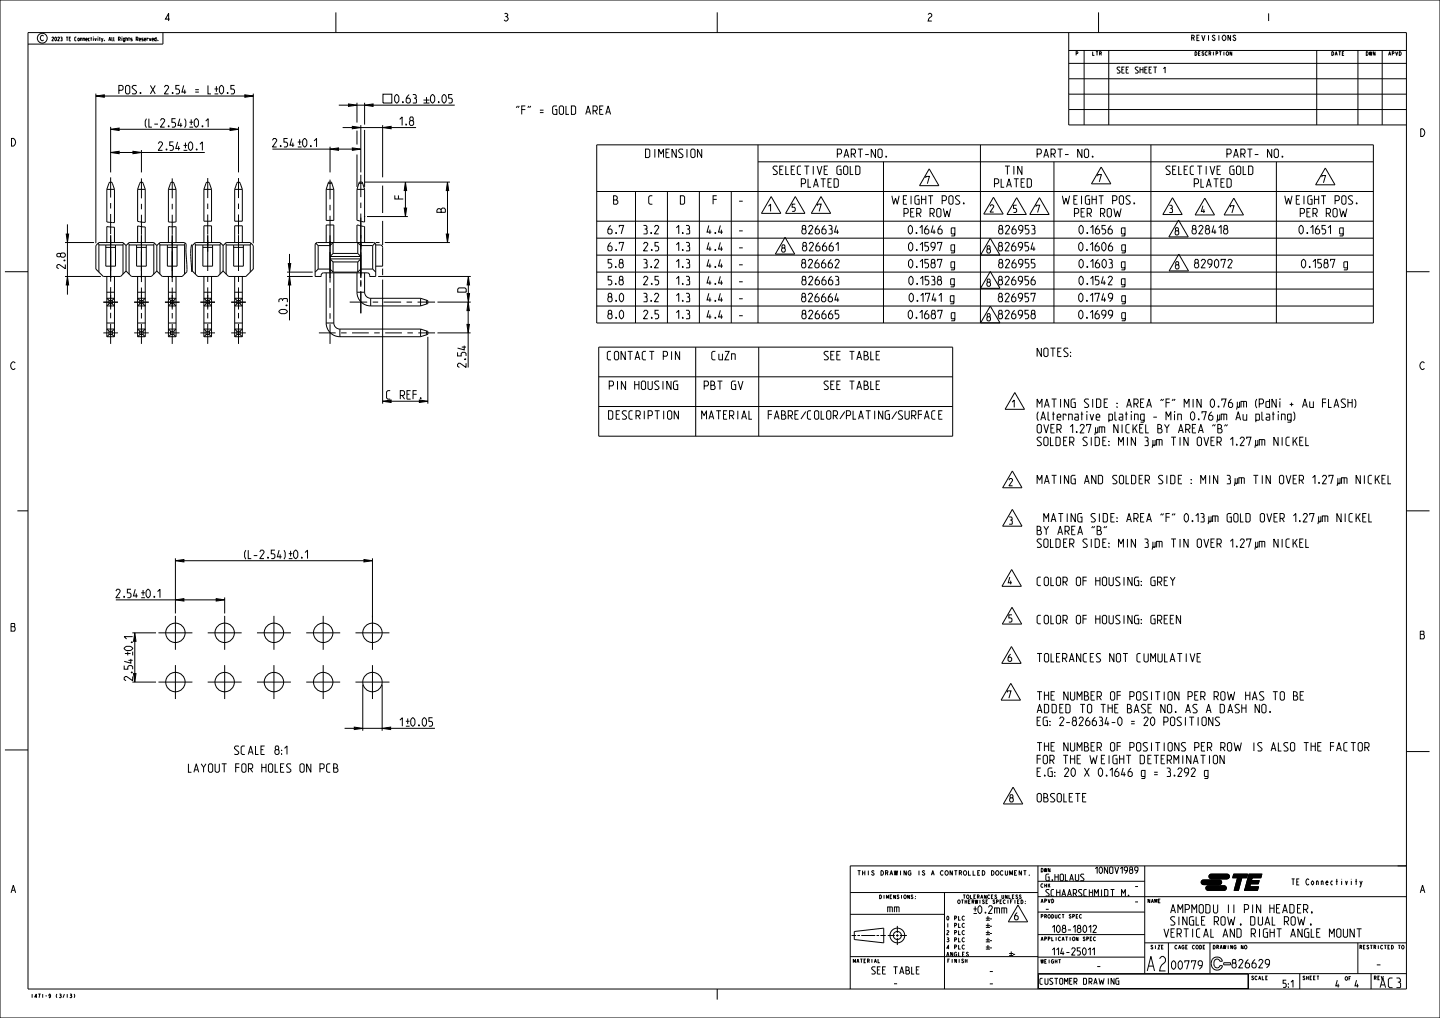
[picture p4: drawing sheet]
<svg xmlns="http://www.w3.org/2000/svg" width="594mm" height="420mm" viewBox="0 0 594 420" stroke-linecap="round" stroke-linejoin="round" font-family="sans-serif">
<g fill="none" stroke="#000" stroke-width=".41">
<path d="M0 0h594v420h-594zM11.6 13.4h568.6v394.6h-568.6zM67.2 13.4v4.8h-55.6M138.6 5.1v8.3M295.9 5.1v8.3M440.8 13.4v38.1h139.4M453.2 5.1v8.3M440.8 26.1h139.4M440.8 32.5h139.4M440.8 20.8h139.4M440.8 38.8h139.4M447.2 20.8v30.7"/>
<path d="M457.4 20.8v30.7M543.1 20.8l.1 30.7M560.1 20.8l.1 30.7M570.1 20.8l.1 30.7M440.8 45.2h139.4M44.1 78.1l.8-2.5 .7-.5 .7 .5 .9 2.5M44.1 78.1v13.5l3.1 .3v-13.8M44.1 78.1h3.1M56.8 78.1l.8-2.5 .7-.5 .7 .5 .9 2.5M56.8 78.1v13.2l3 .4 .1-13.6M56.8 78.1h3.1M69.5 78.1l.8-2.5 .7-.5 .7 .5 .9 2.5"/>
<path d="M69.5 78.1h3.1M69.5 78.1v13.5M72.6 78.1v13.5h-3.1M84.1 78.1l.9-2.5 .7-.5 .7 .5 .9 2.5M84.1 78.1h3.2M84.1 78.1v13.2h3.2v-13.2M96.8 78.1l.9-2.5 .7-.5 .7 .5 .9 2.5M96.8 78.1h3.2M96.8 78.1v13.2h3.2v-13.2M134.6 78.1h3.1M134.6 78.1v12.8h3.1v-12.8M134.6 78.1l.9-3h1.2l1 3"/>
<path d="M135.4 75.6h1.5M147.3 78.1h3.1M147.3 78.1l.9-3h1.2l1 3M147.3 78.1v12.8l3.1 .7v-13.5M148.1 75.6h1.5M45.6 97.1v17.5M58.3 97.1v17.5M69.5 93.5v6.6M69.5 91.6h.1M69.5 93.5h.1M69.5 93.5h3.1v6.6M71 97.1v17.5"/>
<path d="M85.7 97.1v6.7M98.4 97.1v6.7M136.1 97.1v17.5M148.8 97.1v17.5M2 112.1h9.6M40.5 100.4l.3 .7M40.8 101.1v11.2M43.6 101.1v8.7h4v-8.7M43.6 102.1h4M44.1 100.1v-6.6l3.1 .2v6.4M44.1 114.1v24.8M47.2 114.1v24.8"/>
<path d="M51 100.4l-.3 .7h-9.9M52.9 100.4l.3 .7h10.2l.3-.7M56.3 101.1v8.7h4v-8.7M56.3 102.1h4M56.8 100.1v-6.9l3.1 .4v6.5M56.8 114.1v24.8M59.9 114.1v24.8M65.6 100.4l.3 .7h10.2l.3-.7M69 101.1v8.7h4v-8.7M69 102.1h4M69.5 114.1v24.8M72.6 114.1v24.8"/>
<path d="M77.1 112.1l-.3-11.3-.7-.7h-10.2l-1.2 1.2-1.3-1.2h-10.2l-1.2 1.2-1.3-1.2h-9.9l-1.3 1.2v9.7l3.1 3.1h7.1M79.1 112.1l-.4-9.6 .3-1.5 .3 .3 1.3-1.2h10.2l1.2 1.2 1.3-1.2h9.9l1.3 1.2v9.7l-3.1 3.1h-7.1M80.3 100.4l.3 .7h10.2l.3-.7M83.7 101.1v8.7h4v-8.7M83.7 102.1h4M84.1 100.1v-6.9h3.2v6.9M84.1 114.1v24.8M87.3 114.1v24.8M93 100.4l.3 .7h9.9M96.4 101.1v8.7h4v-8.7M96.4 102.1h4M96.8 100.1v-6.9h3.2v6.9"/>
<path d="M96.8 114.1v24.8M100 114.1v24.8M103.2 101.1v11.2M103.5 100.4l-.3 .7M130.3 100.4l.7-.3h23l.7 .3M130.3 100.4l-.3 .7v13h2.5l.1-.9 .9-.6h18l.9 .5 .1 1h2.5v-13M130.3 100.4l.9 .9M131.2 101.3v9.7M131.2 101.3h4.9l1.3-1.2v4.5M131.2 111l-1.2 1.3M131.2 111h4.9l1.3 1.3M134.6 100.1v-7.3h3.1v7.3"/>
<path d="M134.6 112.6v20.7M137.4 104.6l-1.3 1.2h12.7l-1.2-1.2M137.4 108.1v4.2M137.4 108.1l-1.3-1.3h12.7l-1.2 1.3M137.4 112.3h10.2M137.4 108.1h10.2M137.4 104.6h10.2M137.7 112.6v20.7M147.3 100.1v-7.3l3.1 .7v6.6M147.3 112.6v8M147.6 108.1v4.2M150.4 112.6v8"/>
<path d="M153.7 111h-4.9l-1.2 1.3M153.7 101.3h-4.9l-1.2-1.2v4.5M153.7 101.3v9.7M153.7 111l1.3 1.3M154.7 100.4l.3 .7M154.7 100.4l-1 .9M155 101.1h2.2l.6 1v7.7h-2.8M580.2 112.1h9.5M44.1 138.9h3.1M44.1 133.3h3.1M44.1 120.6h3.1M44.9 123.9h1.4"/>
<path d="M44.9 125.4h1.4M44.9 136.6h1.4M44.9 138.1h1.4M44.9 136.6l-.8-.8h3.1l-.9 .8M44.9 123.9v1.5M44.9 136.6v1.5M44.9 125.4l-.8 .8h3.1l-.9-.8M44.9 123.9l-.8-.8h3.1l-.9 .8M44.9 138.1l-.8 .8M46.3 138.1l.9 .8M46.3 123.9v1.5M46.3 136.6v1.5"/>
<path d="M56.8 138.9h3.1M56.8 133.3h3.1M56.8 120.6h3.1M57.6 123.9h1.4M57.6 125.4h1.4M57.6 136.6h1.4M57.6 138.1h1.4M57.6 136.6l-.8-.8h3.1l-.9 .8M57.6 125.4l-.8 .8h3.1l-.9-.8M57.6 123.9l-.8-.8h3.1l-.9 .8M57.6 123.9v1.5M57.6 136.6v1.5"/>
<path d="M57.6 138.1l-.8 .8M59 138.1l.9 .8M59 123.9v1.5M59 136.6v1.5M69.5 138.9h3.1M69.5 133.3h3.1M69.5 120.6h3.1M70.3 123.9h1.4M70.3 125.4h1.4M70.3 136.6h1.4M70.3 138.1h1.4M70.3 136.6l-.8-.8h3.1l-.9 .8"/>
<path d="M70.3 125.4l-.8 .8h3.1l-.9-.8M70.3 123.9l-.8-.8h3.1l-.9 .8M70.3 123.9v1.5M70.3 136.6v1.5M70.3 138.1l-.8 .8M71.7 138.1l.9 .8M71.7 123.9v1.5M71.7 136.6v1.5M84.1 138.9h3.2M84.1 133.3h3.2M84.1 120.6h3.2M85 123.9h1.4"/>
<path d="M85 125.4h1.4M85 136.6h1.4M85 138.1h1.4M85 136.6l-.9-.8h3.2l-.9 .8M85 125.4l-.9 .8h3.2l-.9-.8M85 123.9l-.9-.8h3.2l-.9 .8M85 123.9v1.5M85 136.6v1.5M85 138.1l-.9 .8M86.4 138.1l.9 .8M86.4 123.9v1.5M86.4 136.6v1.5"/>
<path d="M96.8 138.9h3.2M96.8 133.3h3.2M96.8 120.6h3.2M97.7 123.9h1.4M97.7 125.4h1.4M97.7 136.6h1.4M97.7 138.1h1.4M97.7 136.6l-.9-.8h3.2l-.9 .8M97.7 125.4l-.9 .8h3.2l-.9-.8M97.7 123.9l-.9-.8h3.2l-.9 .8M97.7 123.9v1.5M97.7 136.6v1.5"/>
<path d="M97.7 138.1l-.9 .8M99.1 138.1l.9 .8M99.1 123.9v1.5M99.1 136.6v1.5M134.6 133.3a5.7 5.7 0 0 0 5.6 5.6M134.6 133.3h3.1M137.7 133.3l.3 1.1 .6 .8 1.6 .6M140.2 138.9h33.3M140.2 135.8h33.3M140.2 135.8v3.1M147.3 120.6a5.6 5.6 0 0 0 5.6 5.6M147.3 120.6h3.1"/>
<path d="M150.4 120.6l.3 1.1 .6 .8 1.6 .6M152.9 126.2h20.6M152.9 123.1h20.6M152.9 123.1v3.1M173.5 135.8l3 .9v1.3l-3 .9M173.5 123.1l3 .9v1.3l-3 .9M173.5 123.1v3.1M173.5 135.8v3.1M176 123.9v1.5M176 136.6v1.5M7.2 210.8h4.4M580.2 210.8h9.5"/>
<path d="M2 309.4h9.6M580.2 310.1h9.5M375.8 359.5l-.4-.3a.88 .88 0 0 0-.8 1 .88 .88 0 0 0 1 .7l.2-.7h-.5M409 359.2a.96 .96 0 0 1 1.1 1 .96 .96 0 0 1-1.1 .9zM428.1 357.2v50.8M472.2 357.2v44.5M580.2 357.2h-229.5v50.8M350.7 377.2h38.8M350.8 368.2h77.3M389.6 368.2v39.8M406.7 378.8h1.7M406.7 379.7h1.7"/>
<path d="M407.5 378v1.7M410.4 371.5l-.5-.2a.59 .59 0 0 0-.1 .6 .59 .59 0 0 0 .6 .4l-.3 .5-.5-.4M413.3 369.2v1.3l.3 .2 .4-.2v-1.3M428.1 376.3h44.1M428.1 369.9h152.1M428.1 363.6h44.1M441.8 377.6l-.5-.3a.59 .59 0 0 0-.1 .7 .59 .59 0 0 0 .6 .3l-.3 .5-.5-.4M495.8 363.3l.6-.3h6.6a.95 .95 0 0 1 .9 .9 .95 .95 0 0 1-.8 1l-6.7 .1a.95 .95 0 0 1-.8-.6 .95 .95 0 0 1 .2-1.1zM496.4 365l6.7-.1zM497.7 365.7l.7-.2h6.5a.95 .95 0 0 1 1 .8 .95 .95 0 0 1-.9 1l-6.6 .1a.95 .95 0 0 1-.9-.6 .95 .95 0 0 1 .2-1.1zM498.4 367.4l6.6-.1zM499 360.9l.6-.3h6.6a.95 .95 0 0 1 .9 .9 .95 .95 0 0 1-.8 1h-6.7a.95 .95 0 0 1-.8-.5 .95 .95 0 0 1 .2-1.1z"/>
<path d="M499.6 362.5h6.7zM503.1 364.9l-6.7 .1a.95 .95 0 0 1-.9-1 .95 .95 0 0 1 .9-1h6.6a.95 .95 0 0 1 .9 1 .95 .95 0 0 1-.9 1M505 367.4h-6.6a.95 .95 0 0 1-1-1 .95 .95 0 0 1 1-.9h6.5a.95 .95 0 0 1 1 .9 .95 .95 0 0 1-1 1M506.3 362.5h-6.7a.95 .95 0 0 1-.9-.9 .95 .95 0 0 1 .9-1h6.6a.95 .95 0 0 1 .9 1 .95 .95 0 0 1-.9 .9M508.9 360.6h5.8l-.4 1.5h-2.1l-1.4 5.3h-1.7l1.4-5.3h-2zM515.2 360.6h5.3l-.4 1.5h-3.6l-3.1 5.3zM515.2 360.6h5.3l-.4 1.5h-3.6l-.3 1.2h3.2l-.3 1.3h-3.3l-.3 1.3h3.6l-.4 1.5h-5.3zM515.8 364.6l-.3 1.3h3.6l-.4 1.5h-5.3zM516.5 362.1l-.3 1.2h3.2l-.3 1.3h-3.3l-2.4 2.8zM350.7 394.7h77.5M351.3 386h1.9M352.4 384.3l12.1-1.4v6.1l-12.1-1.4z"/>
<path d="M353.7 386h1M355.3 386h5.7M361.6 386h1M363.1 386h2.3M366.2 386h2.9M369.6 386h1.1M370.2 382v2.9M370.2 385.4v1.1M370.2 387v2.9M371.2 386h2.9M406.7 390.7h1.7M406.7 387.7h1.7"/>
<path d="M406.7 384.8h1.7M406.7 381.8h1.7M406.7 391.6h1.7M406.7 388.6h1.7M406.7 385.6h1.7M406.7 382.6h1.7M407.5 380.9v1.7M407.5 383.9v1.7M407.5 386.9v1.7M407.5 389.9v1.7M416.3 393.4h1.7M416.3 394.2h1.7"/>
<path d="M417.1 392.5v1.7M428.1 385.6h44.1M428.1 394.9h44.1M447.6 386.8l-.5-.2a.59 .59 0 0 0-.1 .7 .59 .59 0 0 0 .6 .3l-.3 .5-.5-.4M472.2 389h108M482 389v12.7M492.7 390.3l-.2-.3a.7 .7 0 0 0-.7 .8 .7 .7 0 0 0 .8 .6l.1-.1M499.1 389v12.7M500.4 395.5l.8-.5 1.2-.1 .8 .2 .7 .7 .3 .8h-1l-.5-.7-.8-.2-.8 .4-.3 .8 .1 1.5 .7 .8h1l.6-.8h1l-.9 1.5-1.7 .3-1.5-1-.5-1.9zM507.6 397.2h-2.8v.9h2.8M512.8 390v1.5l-.8-1.5v1.5M540.6 381.2l.3 .1-.2 .2z"/>
<path d="M540.9 381.4l-.3 .5M576.8 390h.9M23.5 410.1l-.3 .7 .3 .8M295.9 408v4.4M428.1 401.7h152.1M428.3 401.9h86.5v5.9h-86.5zM461.5 403.6h-.9l-.3 .4v1.8l.3 .3h.9v-1.4h-.5M515 401.7v6.3M536.2 401.7v6.3M565.6 401.7v6.3"/>
<circle cx="17.4" cy="15.8" r="2.03"/>
<circle cx="370.2" cy="386" r="3"/>
<circle cx="370.2" cy="386" r="1.66"/>
<circle cx="513.9" cy="390.7" r=".68"/>
<circle cx="578.7" cy="390.7" r=".68"/>
</g>
<path d="M495.8 363.3l.6-.3h6.6a.95 .95 0 0 1 .9 .9 .95 .95 0 0 1-.8 1l-6.7 .1a.95 .95 0 0 1-.8-.6 .95 .95 0 0 1 .2-1.1zM497.7 365.7l.7-.2h6.5a.95 .95 0 0 1 1 .8 .95 .95 0 0 1-.9 1l-6.6 .1a.95 .95 0 0 1-.9-.6 .95 .95 0 0 1 .2-1.1zM499 360.9l.6-.3h6.6a.95 .95 0 0 1 .9 .9 .95 .95 0 0 1-.8 1h-6.7a.95 .95 0 0 1-.8-.5 .95 .95 0 0 1 .2-1.1zM508.9 360.6h5.8l-.4 1.5h-2.1l-1.4 5.3h-1.7l1.4-5.3h-2zM515.8 364.6l-.3 1.3h3.6l-.4 1.5h-5.3zM516.5 362.1l-.3 1.2h3.2l-.3 1.3h-3.3l-2.4 2.8zM515.2 360.6h5.3l-.4 1.5h-3.6l-3.1 5.3z" fill="#000"/>
<!-- layer: DIM_DRIVEN -->
<g fill="#000">
<path d="M39.5 39.6l3.5-.5v1zM101 39.1l3.5 .5-3.5 .5zM45.6 53.3l3.5-.5v1zM94.9 52.8l3.5 .5-3.5 .5zM143.8 42.9l3.5 .5-3.5 .5zM145.3 52.1l3.5 .5-3.5 .5zM150.4 43.4l3.5-.5v1zM157.8 52.6l3.5-.5v1zM45.6 62.9l3.5-.5v1zM54.8 62.4l3.5 .5-3.5 .5zM136.1 61.5l3.5-.5v1zM145.3 61l3.5 .5-3.5 .5z"/>
<path d="M167.2 75.1l.5 3.5h-1zM184.6 75.1l.5 3.5h-1zM166.7 85.8h1l-.5 3.5zM27.8 114.1l.5 3.5h-1zM27.3 96.6h1l-.5 3.5zM119.4 114.1l.5 3.5h-1zM118.9 108.8h1l-.5 3.5zM184.1 96.6h1l-.5 3.5zM193.2 114.1l.5 3.5h-1zM193.1 124.6l.5 3.5h-1zM192.6 133.8h1l-.5 3.5zM192.7 121.1h1l-.5 3.5z"/>
<path d="M157.8 165.5l3.5-.5v1zM173 165l3.5 .5-3.5 .5zM72.4 231.3l3.5-.5v1zM150.1 230.8l3.5 .5-3.5 .5zM72.4 247.5l3.5-.5v1zM89.2 247l3.5 .5-3.5 .5zM146.1 300l3.5 .5-3.5 .5zM157.6 300.5l3.5-.5v1z"/>
</g>
<g fill="none" stroke="#000" stroke-width=".41">
<path d="M39.5 39.6l3.5-.5v1zM39.5 38.6v61.8M43 39.6h58M101 39.1l3.5 .5-3.5 .5zM104.5 38.6v61.8M158 38.9h3.6v3.6h-3.6zM45.6 53.3l3.5-.5v1zM45.6 52.3v18.8M49.1 53.3h45.8M94.9 52.8l3.5 .5-3.5 .5zM98.4 52.3v18.8M139.8 43.4h4"/>
<path d="M141.3 52.6h4M143.8 42.9l3.5 .5-3.5 .5zM145.3 52.1l3.5 .5-3.5 .5zM147.3 42.4v8.2M147.3 53.9v5.7M147.3 43.4h3.1M148.8 51.6v19.5M148.8 52.6h9M150.4 43.4l3.5-.5v1zM150.4 42.4v9M150.4 53.6v23.5M153.9 43.4h33.7"/>
<path d="M157.8 52.6l3.5-.5v1zM157.8 51.6v21.6M161.3 52.6h10.3M174.7 41.3h2.5M174.7 42.5h2.5M175.9 40.1v2.4M45.6 62.9l3.5-.5v1zM49.1 62.9h5.7M54.8 62.4l3.5 .5-3.5 .5zM58.3 61.9v9.2M58.3 62.9h26.2M112.4 61.5h23.7"/>
<path d="M136.1 61.5l3.5-.5v1zM136.1 60.5v10.6M139.6 61.5h5.7M145.3 61l3.5 .5-3.5 .5zM147.3 63.7v13.4M150.4 75.1h35.2M157.8 76.6v11.3M167.2 75.1l.5 3.5h-1zM167.2 78.6v7.2M184.6 75.1l.5 3.5h-1zM184.6 78.6v18M27.3 96.6h1l-.5 3.5z"/>
<path d="M27.8 92.6v4M151.4 89.3h16.8M157.8 91.1v10M166.7 85.8h1l-.5 3.5zM184.1 96.6h1l-.5 3.5zM26.8 114.1h14.8M26.8 100.1h12M27.8 114.1l.5 3.5h-1zM27.8 100.1v14M27.8 117.6v4M118.4 114.1h10.6M118.4 112.3h10.6"/>
<path d="M118.9 108.8h1l-.5 3.5zM119.4 114.1l.5 3.5h-1zM119.4 104.8v4M119.4 112.3v1.8M119.4 117.6v14.6M155 100.1h1.6M156 114.1h38.2M157.8 110.8v2.7M157.8 115.4v51.1M158.7 100.1h26.9M193.2 114.1l.5 3.5h-1zM176.5 139v27.5"/>
<path d="M180.5 137.3h13.6M180.5 124.6h13.7M192.6 133.8h1l-.5 3.5zM192.7 121.1h1l-.5 3.5zM193.1 124.6l.5 3.5h-1zM193.1 128.1v5.7M193.1 137.3v14.3M157.8 165.5l3.5-.5v1zM161.3 165.5h11.7M173 165l3.5 .5-3.5 .5zM72.4 231.3l3.5-.5v1zM72.4 230.3v22.8"/>
<path d="M75.9 231.3h74.2M150.1 230.8l3.5 .5-3.5 .5zM153.6 230.3v24.3M47.8 247.5h24.6M72.4 247.5l3.5-.5v1zM75.9 247.5h13.3M89.2 247l3.5 .5-3.5 .5zM92.7 246.5v6.6M54.6 261.1h9.8M55.6 264.6v13.3M54.6 281.4h9.8M146.1 300l3.5 .5-3.5 .5z"/>
<path d="M149.6 282.4v19.1M157.6 282.4v19.1M142.1 300.5h4M149.6 300.5h8M157.6 300.5l3.5-.5v1zM161.1 300.5h18.3"/>
</g>
<!-- layer: DRAFT_ENTITY -->
<path d="M150.2 89.2l.3 .3M150.5 89.2l-.3 .3M560.1 389v12.7" fill="none" stroke="#000" stroke-width=".41"/>
<!-- layer: DTM_AXIS -->
<g fill="none" stroke="#000" stroke-width=".41">
<path d="M45.6 73.2v8.3M58.3 73.6v8.2M71 73.6v8.2M85.7 73.5v8.2M98.4 73.5v8.2M136.1 74.1v8.2M148.8 72.1v9.2M45.6 83.8v2.2M45.6 88.3v8.3M45.6 98.9v2.2M58.3 84.1v2.3M58.3 88.6v8.3"/>
<path d="M58.3 99.1v2.3M71 84.1v2.3M71 88.6v8.3M71 99.1v2.3M85.7 84v2.2M85.7 88.5v8.3M85.7 99v2.3M98.4 84v2.2M98.4 88.5v8.3M98.4 99v2.3M136.1 84.5v2.3M136.1 89v8.2"/>
<path d="M136.1 99.4v2.3M148.8 83.6v2.2M148.8 88.1v10.3M148.8 99.6v3.3M45.6 103.4v8.3M45.6 114v2.2M45.6 118.5v9.2M50.7 101.1v12M52 101.3v10.5M52 111.8l-2.3 2.3M52 111.8l2.2 2.3h8.2l2.3-2.3M53.2 101.1v12"/>
<path d="M58.3 103.6v8.3M58.3 114.1v2.3M58.3 118.6v9.1M63.4 101.1v12M64.7 111.8l2.2 2.3h8.2l2-2M64.7 101.3v10.5M65.9 101.1v12M71 103.6v8.3M71 114.1v2.3M71 118.6v9.1M76.1 101.1v12M79.3 111.8l2.3 2.3h8.2l2.2-2.3"/>
<path d="M79.3 101.3v10.5M79.3 111.8l-.2 .3M80.6 101.1v12M85.7 103.5v8.3M85.7 114.1v2.2M85.7 118.6v9.1M90.8 101.1v12M92 101.3v10.5M92 111.8l2.3 2.3M93.3 101.1v12M98.4 103.5v8.3M98.4 114.1v2.2"/>
<path d="M98.4 118.6v9.1M136.1 103.9v8.2M136.1 114.3v2.3M136.1 118.8v8.2M148.8 100.6h.1M148.8 104.1v9.7M148.8 115.6v2.7M42.6 124.6h6M42.6 137.3h6M45.6 129v2.3M45.6 133.6v8.3M55.3 124.6h6"/>
<path d="M55.3 137.3h6M58.3 129.1v2.3M58.3 133.6v8.3M68 124.6h6M68 137.3h6M71 129.1v2.3M71 133.6v8.3M82.7 124.6h6M82.7 137.3h6M85.7 129.1v2.3M85.7 133.6v8.3M95.4 124.6h6"/>
<path d="M95.4 137.3h6M98.4 129.1v2.3M98.4 133.6v8.3M131.6 137.3h6.8M136.1 129.2v2.3M136.1 133.7v8.2M140.7 137.3h2.3M144.3 124.6h7.2M145.2 137.3h6.9M148.8 120.1v9.2M153.7 124.6h2.3M154.4 137.3h2.2"/>
<path d="M158.2 124.6h7.3M158.9 137.3h6.9M167.7 124.6h2.3M168 137.3h2.3M172.2 124.6h7.3M172.6 137.3h6.9M72.4 254.1v14M92.7 254.1v14M113 254.1v14M133.3 254.1v14M153.6 254.1v14M65.4 261.1h14"/>
<path d="M72.4 274.4v14M85.7 261.1h14M92.7 274.4v14M106 261.1h14M113 274.4v14M126.3 261.1h14M133.3 274.4v14M146.6 261.1h14M153.6 274.4v14M65.4 281.4h14M85.7 281.4h14M106 281.4h14"/>
<path d="M126.3 281.4h14M146.6 281.4h14"/>
<circle cx="72.4" cy="261.1" r="4"/>
<circle cx="92.7" cy="261.1" r="4"/>
<circle cx="113" cy="261.1" r="4"/>
<circle cx="133.3" cy="261.1" r="4"/>
<circle cx="153.6" cy="261.1" r="4"/>
<circle cx="72.4" cy="281.4" r="4"/>
<circle cx="92.7" cy="281.4" r="4"/>
<circle cx="113" cy="281.4" r="4"/>
<circle cx="133.3" cy="281.4" r="4"/>
<circle cx="153.6" cy="281.4" r="4"/>
</g>
<!-- layer: DWG_TABLE -->
<g fill="none" stroke="#000" stroke-width=".41">
<path d="M246.1 59.8h320.4v73.5h-320.4zM312.7 59.8v73.5M404.4 59.8v73.5M474.8 59.8v73.5M246.1 79h320.4M262.1 79v54.3M275.3 79v54.3M288.5 79v54.3M301.7 79v54.3M312.7 66.8h253.8M364.4 66.8v66.5M434.8 66.8v66.5"/>
<path d="M526.5 66.8v66.5M246.1 91.3h320.4M246.1 98.3h320.4M246.1 105.3h320.4M246.1 112.3h320.4M246.1 119.3h320.4M246.1 126.3h320.4M247 143.2h146v36.8h-146zM247 155.5h146M287 143.2v36.8M313 143.2v36.8M247 167.7h146"/>
</g>
<!-- layer: NOTE -->
<path d="M523.8 293.5l.2 .4zM537.8 285.4h-1.5v3.5h1.5" fill="none" stroke="#000" stroke-width=".41"/>
<!-- layer: SYMBOL -->
<g fill="none" stroke="#000" stroke-width=".41">
<path d="M383.3 69.7l4 6.9h-8zM454.2 68.9l4 6.9h-8zM546.7 69.3l4 6.9h-8zM318.1 81.1l4 6.9h-8zM323.8 97.9l4 6.9h-8zM328.1 81.1l4 6.9h-8zM338.7 81.1l4 6.9h-8zM408.5 98.3l4 6.9h-8zM409.8 81.4l4 6.9h-8zM419.4 81.6l4 6.9h-8zM428.8 81.6l4 6.9h-8zM483.7 81.6l4 6.9h-8z"/>
<path d="M486.1 90.8l4 6.9h-8zM497 81.8l4 6.9h-8zM508.9 81.8l4 6.9h-8zM408.5 112l4 6.9h-8zM486.3 104.9l4 6.9h-8zM408.5 126.3l4 6.9h-8zM418.6 161.9l4 7h-8zM417.6 194.3l4 6.9h-8zM417.6 210.2l4 6.9h-8zM417.3 235l4 6.9h-8zM417.5 250.6l4 6.9h-8zM417.2 266.8l4 6.9h-8z"/>
<path d="M417 281.9l4 7h-8zM417.9 324.8l4 6.9h-8zM419.9 373.4l4 6.9h-8z"/>
</g>
<text font-size="7.8" x="472.3" y="400.6">A2</text>
<text font-size="5.2" x="569.3" y="407.5">AC3</text>
<g font-size="4.6">
<text x="49" y="38.7">POS. X 2.54 = L±0.5</text>
<text x="162.8" y="42.5">0.63</text>
<text x="177.6" y="42.5">0.05</text>
<text x="212.3" y="47.2">&quot;F&quot; = GOLD AREA</text>
<text x="59.9" y="52.5">(L-2.54)±0.1</text>
<text x="164.9" y="51.8">1.8</text>
<text x="65.3" y="62">2.54±0.1</text>
<text x="112.4" y="60.6">2.54±0.1</text>
<text x="265.8" y="65">DIMENSION</text>
<text x="344.9" y="65">PART-NO.</text>
<text x="427.3" y="65">PART- NO.</text>
<text x="505.6" y="65">PART- NO.</text>
<text x="318.1" y="72">SELECTIVE GOLD</text>
<text x="330.4" y="77.3">PLATED</text>
<text x="410" y="77.3">PLATED</text>
<text x="414.1" y="72">TIN</text>
<text x="480.2" y="72">SELECTIVE GOLD</text>
<text x="492.4" y="77.3">PLATED</text>
<text x="166.4" y="82.1" transform="rotate(-90 166.4 82.1)">F</text>
<text x="183.7" y="87.6" transform="rotate(-90 183.7 87.6)">B</text>
<text x="252.8" y="84.3">B</text>
<text x="267.4" y="84.3">C</text>
<text x="280.5" y="84.3">D</text>
<text x="293.7" y="84.3">F</text>
<text x="304.4" y="84.3">-</text>
<text x="368.1" y="84.3">WEIGHT POS.</text>
<text x="373.5" y="89.5">PER ROW</text>
<text x="438.4" y="84.3">WEIGHT POS.</text>
<text x="443.8" y="89.5">PER ROW</text>
<text x="530.1" y="84.3">WEIGHT POS.</text>
<text x="537" y="89.5">PER ROW</text>
<text x="250.1" y="96.5">6.7</text>
<text x="264.6" y="96.5">3.2</text>
<text x="277.8" y="96.5">1.3</text>
<text x="291" y="96.5">4.4</text>
<text x="304.4" y="96.5">-</text>
<text x="330.4" y="96.5">826634</text>
<text x="373.5" y="96.5">0.1646 g</text>
<text x="411.4" y="96.5">826953</text>
<text x="443.8" y="96.5">0.1656 g</text>
<text x="491.1" y="96.5">828418</text>
<text x="534.2" y="96.5">0.1651 g</text>
<text x="250.1" y="103.5">6.7</text>
<text x="264.6" y="103.5">2.5</text>
<text x="277.8" y="103.5">1.3</text>
<text x="291" y="103.5">4.4</text>
<text x="304.4" y="103.5">-</text>
<text x="330.4" y="103.5">826661</text>
<text x="373.5" y="103.5">0.1597 g</text>
<text x="411.4" y="103.5">826954</text>
<text x="443.8" y="103.5">0.1606 g</text>
<text x="26.9" y="110.9" transform="rotate(-90 26.9 110.9)">2.8</text>
<text x="250.1" y="110.5">5.8</text>
<text x="264.6" y="110.5">3.2</text>
<text x="277.8" y="110.5">1.3</text>
<text x="291" y="110.5">4.4</text>
<text x="304.4" y="110.5">-</text>
<text x="330.4" y="110.5">826662</text>
<text x="373.5" y="110.5">0.1587 g</text>
<text x="411.4" y="110.5">826955</text>
<text x="443.8" y="110.5">0.1603 g</text>
<text x="492.4" y="110.5">829072</text>
<text x="535.6" y="110.5">0.1587 g</text>
<text x="250.1" y="117.5">5.8</text>
<text x="264.6" y="117.5">2.5</text>
<text x="277.8" y="117.5">1.3</text>
<text x="291" y="117.5">4.4</text>
<text x="304.4" y="117.5">-</text>
<text x="330.4" y="117.5">826663</text>
<text x="373.5" y="117.5">0.1538 g</text>
<text x="411.4" y="117.5">826956</text>
<text x="443.8" y="117.5">0.1542 g</text>
<text x="192.3" y="120.5" transform="rotate(-90 192.3 120.5)">D</text>
<text x="250.1" y="124.5">8.0</text>
<text x="264.6" y="124.5">3.2</text>
<text x="277.8" y="124.5">1.3</text>
<text x="291" y="124.5">4.4</text>
<text x="304.4" y="124.5">-</text>
<text x="330.4" y="124.5">826664</text>
<text x="373.5" y="124.5">0.1741 g</text>
<text x="411.4" y="124.5">826957</text>
<text x="443.8" y="124.5">0.1749 g</text>
<text x="118.5" y="129.4" transform="rotate(-90 118.5 129.4)">0.3</text>
<text x="250.1" y="131.5">8.0</text>
<text x="264.6" y="131.5">2.5</text>
<text x="277.8" y="131.5">1.3</text>
<text x="291" y="131.5">4.4</text>
<text x="304.4" y="131.5">-</text>
<text x="330.4" y="131.5">826665</text>
<text x="373.5" y="131.5">0.1687 g</text>
<text x="411.4" y="131.5">826958</text>
<text x="443.8" y="131.5">0.1699 g</text>
<text x="250.6" y="148.5">CONTACT PIN</text>
<text x="293.2" y="148.5">CuZn</text>
<text x="339.3" y="148.5">SEE TABLE</text>
<text x="427.2" y="147.1">NOTES:</text>
<text x="192.2" y="151.6" transform="rotate(-90 192.2 151.6)">2.54</text>
<text x="250.6" y="160.7">PIN HOUSING</text>
<text x="290.4" y="160.7">PBT GV</text>
<text x="339.3" y="160.7">SEE TABLE</text>
<text x="159.5" y="164.7">C REF.</text>
<text x="250.6" y="173">DESCRIPTION</text>
<text x="289.1" y="173">MATERIAL</text>
<text x="316.1" y="173">FABRE/COLOR/PLATING/SURFACE</text>
<text x="427.2" y="168.1">MATING SIDE : AREA &quot;F&quot; MIN 0.76µm (PdNi + Au FLASH)</text>
<text x="427.2" y="173.4">(Alternative plating - Min 0.76µm Au plating)</text>
<text x="427.2" y="178.6">OVER 1.27µm NICKEL BY AREA &quot;B&quot;</text>
<text x="427.2" y="183.9">SOLDER SIDE: MIN 3µm TIN OVER 1.27µm NICKEL</text>
<text x="427.2" y="199.6">MATING AND SOLDER SIDE : MIN 3µm TIN OVER 1.27µm NICKEL</text>
<text x="429.9" y="215.4">MATING SIDE: AREA &quot;F&quot; 0.13µm GOLD OVER 1.27µm NICKEL</text>
<text x="427.2" y="220.6">BY AREA &quot;B&quot;</text>
<text x="427.2" y="225.9">SOLDER SIDE: MIN 3µm TIN OVER 1.27µm NICKEL</text>
<text x="100.9" y="230.5">(L-2.54)±0.1</text>
<text x="427.2" y="241.6">COLOR OF HOUSING: GREY</text>
<text x="47.8" y="246.6">2.54±0.1</text>
<text x="427.2" y="257.4">COLOR OF HOUSING: GREEN</text>
<text x="427.2" y="273.1">TOLERANCES NOT CUMULATIVE</text>
<text x="54.7" y="280.9" transform="rotate(-90 54.7 280.9)">2.54±0.1</text>
<text x="427.2" y="288.9">THE NUMBER OF POSITION PER ROW HAS TO BE</text>
<text x="165" y="299.6">1±0.05</text>
<text x="427.2" y="294.1">ADDED TO THE BASE NO. AS A DASH NO.</text>
<text x="427.2" y="299.4">EG: 2-826634-0 = 20 POSITIONS</text>
<text x="96.1" y="311.3">SCALE 8:1</text>
<text x="427.2" y="309.9">THE NUMBER OF POSITIONS PER ROW IS ALSO THE FACTOR</text>
<text x="427.2" y="315.1">FOR THE WEIGHT DETERMINATION</text>
<text x="77.1" y="318.6">LAYOUT FOR HOLES ON PCB</text>
<text x="427.2" y="320.4">E.G: 20 X 0.1646 g = 3.292 g</text>
<text x="427.2" y="330.9">OBSOLETE</text>
<text x="482.2" y="376.7">AMPMODU II PIN HEADER,</text>
<text x="482.2" y="381.7">SINGLE ROW, DUAL ROW,</text>
<text x="479.5" y="386.7">VERTICAL AND RIGHT ANGLE MOUNT</text>
<text x="483.2" y="399.9">00779</text>
<text x="508.2" y="399.3">826629</text>
<text x="567.9" y="399.3">-</text>
</g>
<text font-size="4.2" x="401.1" y="376.9">±0.2mm</text>
<g font-size="4.1">
<text x="67.5" y="8.7">4</text>
<text x="207.2" y="8.7">3</text>
<text x="382.1" y="8.7">2</text>
<text x="521.8" y="8.7">1</text>
<text x="585.3" y="56.3">D</text>
<text x="4" y="60.3">D</text>
<text x="4" y="152.5">C</text>
<text x="585.3" y="152.5">C</text>
<text x="4" y="260.4">B</text>
<text x="585.3" y="263.6">B</text>
<text x="4" y="368.4">A</text>
<text x="585.3" y="368.4">A</text>
</g>
<g font-size="3.9">
<text x="381.9" y="75.8">7</text>
<text x="452.8" y="75">7</text>
<text x="545.3" y="75.4">7</text>
<text x="317" y="87.2">1</text>
<text x="326.8" y="87.2">5</text>
<text x="337.2" y="87.2">7</text>
<text x="408.4" y="87.5">2</text>
<text x="418.1" y="87.7">5</text>
<text x="427.4" y="87.7">7</text>
<text x="482.4" y="87.7">3</text>
<text x="495.6" y="87.9">4</text>
<text x="507.5" y="87.9">7</text>
<text x="484.7" y="96.9">8</text>
<text x="322.4" y="104">8</text>
<text x="407.1" y="104.4">8</text>
<text x="484.8" y="111">8</text>
<text x="407.1" y="118.1">8</text>
<text x="407.1" y="132.4">8</text>
<text x="417.5" y="168.1">1</text>
<text x="416.2" y="200.4">2</text>
<text x="416.3" y="216.3">3</text>
<text x="415.9" y="241.1">4</text>
<text x="416.1" y="256.7">5</text>
<text x="415.8" y="272.9">6</text>
<text x="415.5" y="288">7</text>
<text x="416.5" y="330.9">8</text>
<text x="366.2" y="376.3">mm</text>
<text x="418.5" y="379.5">6</text>
<text x="434.1" y="384.8">108-18012</text>
<text x="434.1" y="394">114-25011</text>
<text x="359" y="401.9">SEE TABLE</text>
<text x="407.7" y="401.9">-</text>
<text x="452.6" y="399.8">-</text>
<text x="368.2" y="407">-</text>
<text x="407.7" y="407">-</text>
<text x="528.7" y="407.4">5:1</text>
<text x="550.4" y="407.4">4</text>
<text x="558.4" y="407.4">4</text>
</g>
<g font-size="3.6">
<text x="431.4" y="363.4">G.HOLAUS</text>
<text x="451.8" y="360.4">10NOV1989</text>
<text x="431.4" y="369.7">SCHAARSCHMIDT M.</text>
<text x="468.2" y="366.7">-</text>
<text x="431.4" y="376.1">-</text>
<text x="468.2" y="373.1">-</text>
</g>
<g font-size="3.3">
<text x="460.8" y="30.2">SEE SHEET 1</text>
<text x="532.4" y="365.1">TE Connectivity</text>
<text x="429" y="406.1">CUSTOMER DRAWING</text>
</g>
<g font-size="2.9">
<text x="16.4" y="16.8">C</text>
<text x="491" y="16.8">REVISIONS</text>
</g>
<g font-size="2.6">
<text x="408.3" y="379.8">-</text>
<text x="408.3" y="382.9">-</text>
<text x="408.3" y="385.8">-</text>
<text x="408.3" y="388.8">-</text>
<text x="408.3" y="391.8">-</text>
<text x="417.9" y="394.5">-</text>
</g>
<g font-size="2.5">
<text x="349.3" y="361.1">THIS</text>
<text x="359.9" y="361.1">DRAWING</text>
<text x="376.8" y="361.1">IS</text>
<text x="383.2" y="361.1">A</text>
<text x="387.4" y="361.1">CONTROLLED</text>
<text x="410.7" y="361.1">DOCUMENT.</text>
</g>
<g font-size="2.2">
<text x="390.2" y="379.7">0</text>
<text x="390.2" y="382.6">1</text>
<text x="393.8" y="379.7">PLC</text>
<text x="393.8" y="382.6">PLC</text>
<text x="390.2" y="385.6">2</text>
<text x="390.2" y="388.6">3</text>
<text x="393.8" y="385.6">PLC</text>
<text x="393.8" y="388.6">PLC</text>
<text x="390.2" y="391.6">4</text>
<text x="390.2" y="394.6">ANGLES</text>
<text x="393.8" y="391.6">PLC</text>
</g>
<g font-size="2">
<text x="21.1" y="16.8">2023 TE Connectivity. All Rights Reserved.</text>
<text x="443.5" y="22.9">P</text>
<text x="450.4" y="22.9">LTR</text>
<text x="492.6" y="22.9">DESCRIPTION</text>
<text x="549" y="22.9">DATE</text>
<text x="563.2" y="22.9">DWN</text>
<text x="572.5" y="22.9">APVD</text>
<text x="429.2" y="359.8">DWN</text>
<text x="362.5" y="370.8">DIMENSIONS:</text>
<text x="397" y="370.7">TOLERANCES</text>
<text x="414.7" y="370.7">UNLESS</text>
<text x="429.2" y="366.1">CHK</text>
<text x="394.8" y="372.8">OTHERWISE</text>
<text x="410.9" y="372.8">SPECIFIED:</text>
<text x="429.2" y="372.5">APVD</text>
<text x="473.2" y="372.5">NAME</text>
<text x="429.2" y="378.8">PRODUCT</text>
<text x="442" y="378.8">SPEC</text>
<text x="429.2" y="388.1">APPLICATION</text>
<text x="448.5" y="388.1">SPEC</text>
<text x="474.4" y="391.5">SIZE</text>
<text x="484.4" y="391.5">CAGE</text>
<text x="492.5" y="391.5">CODE</text>
<text x="500.1" y="391.5">DRAWING</text>
<text x="560.6" y="391.5">RESTRICTED</text>
<text x="351.7" y="397.2">MATERIAL</text>
<text x="390.6" y="397.2">FINISH</text>
<text x="429.2" y="397.4">WEIGHT</text>
<text x="516" y="404.2">SCALE</text>
<text x="537.2" y="404.2">SHEET</text>
<text x="554.7" y="404.4">OF</text>
<text x="566.6" y="404.2">REV</text>
<text x="12.5" y="411.6">1471-9</text>
<text x="23.8" y="411.6">(3/13)</text>
</g>
</svg>
